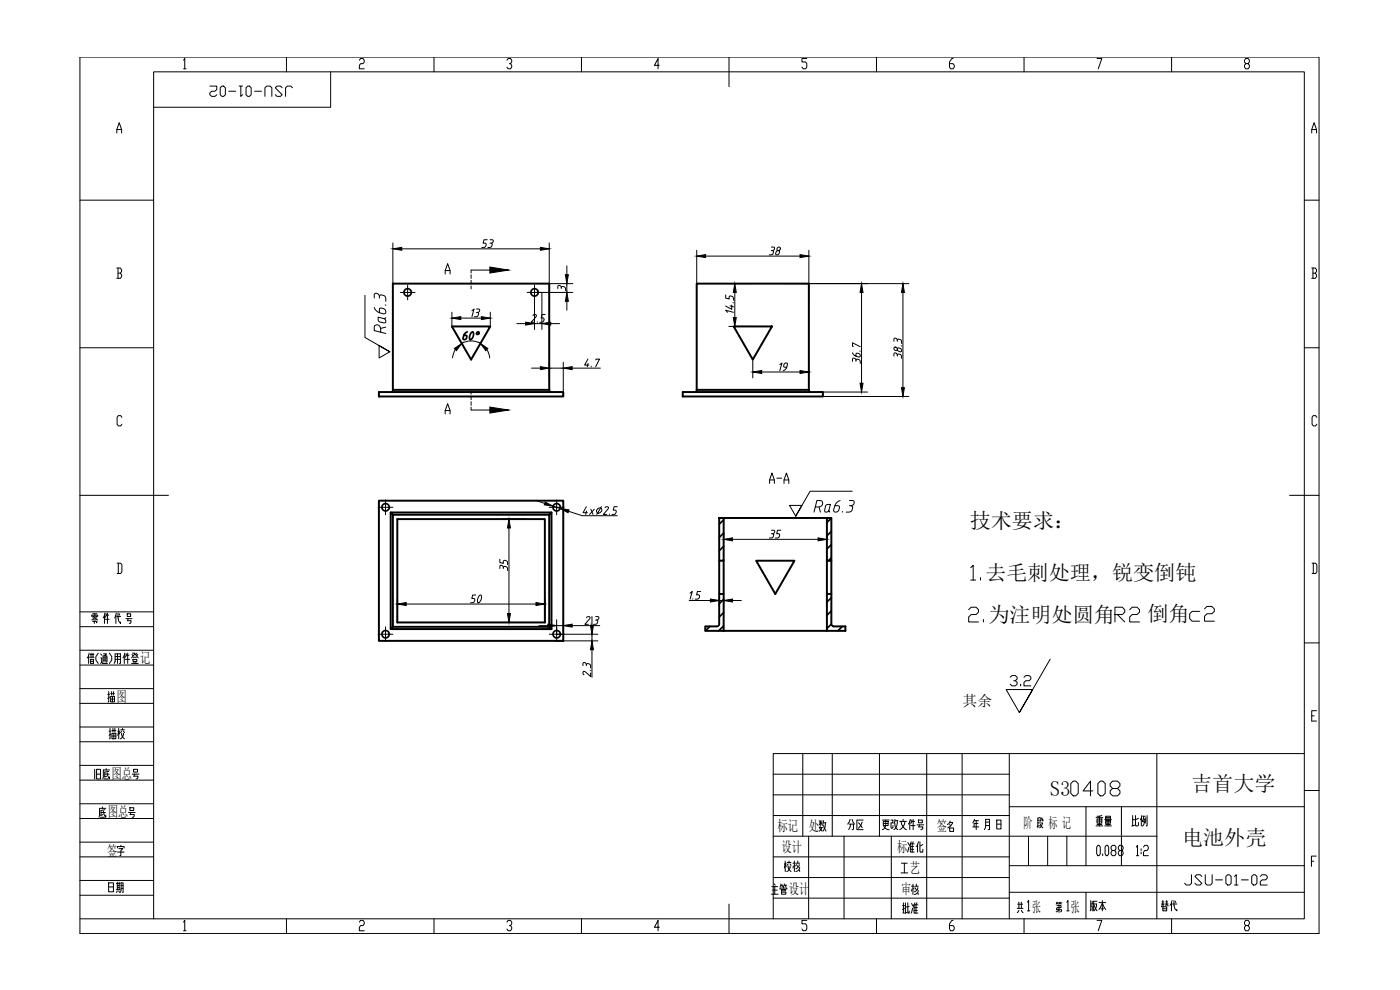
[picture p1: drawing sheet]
<svg xmlns="http://www.w3.org/2000/svg" width="420mm" height="297mm" viewBox="0 0 420 297" stroke-linecap="round" stroke-linejoin="round" font-family="sans-serif">
<!-- layer: 5 -->
<g fill="none" stroke="#000" stroke-width=".3">
<path d="M86 17.1v4.5M130.2 17.1v4.5M174.5 17.1v4.5M218.8 17.1v8.9M263 17.1v4.5M307.3 17.1v4.5M351.6 17.1v4.5M99.2 21.6v10.6h-53.1M24 60.1h22.1M391.4 60.1h4.5M24 104.3h22.1M391.4 104.3h4.5"/>
<path d="M24 148.6h26.6M387 148.6h8.9M391.4 192.9h4.5M391.4 226.1h-159.3v49.6M391.4 237.2h4.5M24 275.7h367.4v-254.1h-345.3v254.1M86 275.7v4.4M130.2 275.7v4.4M174.5 275.7v4.4M218.8 271.3v8.8M263 275.7v4.4M307.3 275.7v4.4"/>
<path d="M351.6 275.7v4.4"/>
</g>
<!-- layer: 9 -->
<path d="M24 17.1h371.9v263h-371.9z" fill="none" stroke="#000" stroke-width=".3"/>
<!-- layer: 10 -->
<g fill="none" stroke="#000" stroke-width=".3">
<path d="M55.1 18.1l.3-.5v3M107.9 18.1l.3-.5h.8l.3 .5v.5l-.3 .5h-.8l-.3 .5v1h1.4M152.1 18.1l.4-.5h.7l.4 .5v.5l-.4 .5h-.3M153.2 19.1l.4 .5v.5l-.4 .5h-.7l-.4-.5M197.9 19.6h-1.5l1.1-2v3M242.1 17.6h-1.4v1h1.1l.3 .5v1l-.3 .5h-.8l-.3-.5M286 17.6h-.3l-.7 1v1.5l.3 .5h.7l.4-.5v-.5l-.4-.5h-1M329.2 17.6h1.5l-1.1 3M373.9 19.1l-.4-.5v-.5l.4-.5h.7l.4 .5v.5l-.4 .5h-.7l-.4 .5v.5l.4 .5h.7l.4-.5v-.5l-.4-.5M35.1 39.9v-1l.7-2.1 .7 2.1v1M35.1 38.9h1.4M55.1 20.6h.7"/>
<path d="M393.7 39.9v-1l.7-2.1 .7 2.1v1M393.7 38.9h1.4M35.1 80.4h1l.4 .5v.6l-.4 .5M35.4 82h.7l.4 .5v.5l-.4 .5h-1M35.4 80.4v3.1M122.3 85.5v2.2h-2.2M124.6 87.7h-2.3v2.3M160.4 85.5v2.2h-2.2M162.6 87.7h-2.2v2.3M393.7 80.4h1l.4 .5v.6l-.4 .5M394 82h.7l.4 .5v.5l-.4 .5h-1M394 80.4v3.1"/>
<path d="M36.6 125.2l-.4-.5h-.7l-.4 .5v2.1l.4 .5h.7l.4-.5M395.2 125.2l-.3-.5h-.8l-.3 .5v2.1l.3 .5h.8l.3-.5M115.7 150v2.2h-2.2M117.9 152.2h-2.2v2.2M167.1 150v2.2h-2.3M169.3 152.2h-2.2v2.2M35.1 169h1.1l.4 .5v2.1l-.4 .5h-1.1M35.5 169v3.1M393.8 169h1.1l.3 .5v2.1l-.3 .5h-1.1M394.1 169v3.1M24 199.5h22.1M24 195.1h22.1"/>
<path d="M24 188h22.1M24 183.6h22.1M26.6 196.6v2.5M26.7 196l-.5 1.4M26.9 197.2h1.3M27 196.4h1.2M27.2 197.8h.9v1.3h-.9zM27.2 198.4h.9M27.3 196v1.2M27.5 186l.6-.2 .3-.6 .4 .6 .5 .2M27.5 185v-.4h1.8v.4M27.8 186.4h1.3l-.2 .4"/>
<path d="M27.8 185.4h.3M27.8 185h.4M27.8 184.2h1.3M27.9 196v1.2M28.2 186h.5M28.3 186.4v.7M28.4 184.2v1M28.7 185h.4M28.8 185.4h.3M29.5 196l-.7 1v1l.7 1.1M30.2 197.4h.3v1.3l-.3 .4M30.2 196.2l.3 .4"/>
<path d="M30.5 198.7l.3 .4h1.4M30.9 198.7v-1.9h1.2l-.2 1.9M30.9 197.4h1.2M30.9 198h1.2M31.1 196.2h.8l-.4 .6v1.9M31.4 184.6v2.5M31.4 196.6l.1 .2M31.5 183.9l-.5 1.5M31.6 185.8h1.2M31.9 184.6l-.3 .6M31.9 184.2v.4h.7M32.2 183.9v3.2"/>
<path d="M32.8 196l.7 1v1l-.7 1.1M34.3 199.1l.3-.7v-2.2h1.5v2.9h-.2M34.6 197.8h1.5M34.6 197h1.5M34.8 184.6v2.5M34.9 183.9l-.5 1.5M35 185h1.2M35.3 196.2v2.9M35.4 183.9l.3 2.5 .5 .7v-.5M35.8 184.2l.1 .4M37.3 196.6v2.5M37.5 196l-.6 1.4"/>
<path d="M37.6 197.8h1.3M37.8 185.6h1.8M37.9 196.6l-.3 .6M37.9 196.2v.4h.8M38.2 184.2h1v.8h-1zM38.2 186.2h1.1l-.2 .9h-.3M38.3 196v3.1M38.4 185.6l-.1 .6M39.5 199.1h2M39.6 196.4l.3 .4M39.8 196h.7v.2l-1 1.2M39.9 197.8h1.2v.6h-1.2z"/>
<path d="M40.1 197.2h.8M40.2 198.4v.7M40.5 196.2l1 1.2M40.8 198.4v.7M41.1 196l-.3 .4M41.3 196.4l-.2 .4M115.7 188.1v2.2h-2.2M117.9 190.3h-2.2v2.2M167.1 188.1v2.2h-2.3M169.3 190.3h-2.2v2.2M24 211h22.1M24 206.6h22.1"/>
<path d="M24 218.1h22.1M393.7 214.8h.7M395.1 213.2h-1.4v3.2h1.4M24 222.6h22.1M24 234.1h22.1M24 229.6h22.1M232.1 232.3h70.8M232.1 238.5h70.8M240.9 226.1v24.8M249.8 226.1v24.8M263.9 226.1v24.8M278.1 226.1v49.6"/>
<path d="M288.7 226.1v49.6M302.9 226.1v49.6M347.2 226.1v49.6M24 245.6h22.1M24 241.2h22.1M24 257.1h22.1M24 252.7h22.1M35.2 254.4v-.4h2.1v.4M35.2 255.7h2.1M35.7 254.6h1.1l-.5 .7v1.4h-.3M36.3 253.6v.4M232.1 257.1h70.8"/>
<path d="M232.1 244.7h70.8M232.1 250.9h115.1M242.7 250.9v24.8M245.9 246.9h.8M245.9 248.3h1M245.9 246.2l.1 .3M246.2 247.9l-.2 .6 .7 .9M246.3 246.2v1.5M246.6 247.3l-.3-.4-.4 .6M246.6 248.3l-.1 .6-.6 .5M246.7 246.2l-.1 .3M247.2 247.7l.7 1.7"/>
<path d="M247.2 246.9h.7M247.2 246.2l-.3 1.5M247.7 246.9l-.1 1.4-.6 1.1M253.3 250.9v24.8M267.5 250.9v24.8M285 246.8h.9v.2l-.6 .8-.9 .6M285 248.4h1.2v1.1h-1.2zM285 247.4l.3 .4M285.2 246.3l-.5 .9-.4 .2M292 248.1h1.8M292.3 246.2h1.3M292.5 245.8l-.5 1.1"/>
<path d="M293 246.2v2.7M293.5 247.1h-1.2v1M295.4 248.9l.4-1v-2.1h1.2v3.1h-.4M295.8 246.7h1.2M295.8 247.7h1.2M299.1 246h1.3v2.7h-1.3zM299.1 247.3h1.3M302.9 242h88.5M302.9 259.7h88.5M311.5 246.1h.5M311.5 246.9h.5M312 247.7l-.8 .2"/>
<path d="M312.1 245.3l-.6 .2v2.9M312.2 246.9h.7v.2l-.4 .8-.5 .5M312.2 247.3l.8 1.1M313 245.9v.4h-.3v-.8h-.3l-.3 1M325.9 242v17.7M329.5 253.6h.3l.4 .6v2l-.4 .5h-.3l-.4-.5v-2zM330.9 256.2v.5M332 253.6h.4l.3 .6v2l-.3 .5h-.4l-.4-.5v-2zM333.8 255.2l-.4-.5v-.5l.4-.6h.7l.4 .6v.5l-.4 .5h-.7l-.4 .5v.5l.4 .5h.7l.4-.5v-.5l-.4-.5M336 255.2l-.4-.5v-.5l.4-.6h.7l.4 .6v.5l-.4 .5h-.7l-.4 .5v.5l.4 .5h.7l.4-.5v-.5l-.4-.5M336.6 242v17.7M341 254.2l.4-.6v3.1"/>
<path d="M341 256.7h.7M342.5 254.7v.5M342.5 255.7v.5M343.2 254.2l.3-.6h.8l.3 .6v.5l-.3 .5h-.8l-.3 .5v1h1.4M393.6 258.4h.7M395 256.9h-1.4v3.1M24 264.2h22.1M24 268.6h22.1M55.1 276.7l.3-.6v3.2M55.1 279.3h.7M107.9 276.7l.3-.6h.8l.3 .6v.5l-.3 .5h-.8l-.3 .5v1.1h1.4M152.1 276.7l.4-.6h.7l.4 .6v.5l-.4 .5h-.3"/>
<path d="M153.2 277.7l.4 .5v.5l-.4 .6h-.7l-.4-.6M197.9 278.2h-1.5l1.1-2.1v3.2M231.5 268.3h2M231.6 266h1.8M231.8 267.1h1.4M232.1 263.3h70.8M232.1 269.5h70.8M232.4 265.2l.2 .4M232.5 266v2.3M234.1 266.9v-.4h2v.4M234.4 265.2l-.3 .8M234.4 265.6h.6"/>
<path d="M234.5 267.3h1.2v-.4h-1.2v1.4h1.3v-.6h-1.3M234.7 265.6l.1 .4M235.1 266.2v.3M235.4 265.2l-.3 .8M235.4 265.6h.7M235.7 265.6l.1 .4M242.1 276.1h-1.4v1.1h1.1l.3 .5v1l-.3 .6h-.8l-.3-.6M273.6 265.9h.7M273.7 266.7l-.1 .7M274 265.3v3.1M274.1 266.5l.2 .2M274.6 266.3l.4 .6"/>
<path d="M274.6 265.9h1M275 265.3v.6M275.4 266.3a1.21 1.21 0 0 1-1 1.3M275.6 267.2a1.14 1.14 0 0 1-1.2 1.2M286 276.1h-.3l-.7 1.1v1.5l.3 .6h.7l.4-.6v-.5l-.4-.5h-1M302.9 267.7h88.5M329.2 276.1h1.5l-1.1 3.2M373.9 277.7l-.4-.5v-.5l.4-.6h.7l.4 .6v.5l-.4 .5h-.7l-.4 .5v.5l.4 .6h.7l.4-.6v-.5l-.4-.5"/>
</g>
<!-- layer: SLD-0 -->
<path d="M308.7 250.9v8.8M314.4 250.9v8.8M320.2 250.9v8.8" fill="none" stroke="#000" stroke-width=".3"/>
<!-- layer: 0 -->
<g fill="none" stroke="#000" stroke-width=".59">
<path d="M117.9 85.1h46.9v31.9h-46.9zM135.6 97.9h11.5l-5.7 10zM209.1 85.1h33.6v31.9h-33.6zM220.2 97.9h11.5l-5.8 10zM113.7 117.6h55.3v1.4h-55.3zM204.9 117.6h42.1v1.4h-42.1zM113.7 150.2h55.3v42.1h-55.3zM117.2 153.8v35M117.9 154.4h46.9v33.7h-46.9zM119.2 155.8h44.3v31h-44.3zM164.8 154.4l.7-.6v35M165.5 153.8h-48.3l.7 .6"/>
<path d="M215.8 155.4h1.4v12.8h-1.4zM217.2 155.4h31M248.2 155.4h1.3v12.8h-1.3zM215.8 168.2v10M217.2 168.2v10M226.9 168.2h11.5l-5.7 10zM248.2 168.2v10h1.3v-10M248.2 178.2v11.1M249.5 178.2v9.1M117.9 188.1l-.7 .7h48.3l-.7-.7M215.2 187.9h-3.5v1.4h5.5M215.8 187.3v-9.1h1.4v11.1"/>
<path d="M250.2 187.9h3.5v1.4h-36.5"/>
</g>
<g fill="none" stroke="#000" stroke-width=".51">
<path d="M117.9 117l-.2 .4-.4 .2M164.9 117l.1 .4 .5 .2M209.1 117l-.2 .4-.5 .2M242.7 117l.2 .4 .5 .2M215.9 187.3l-.2 .5-.5 .1M249.5 187.3l.2 .5 .5 .1"/>
<circle cx="122.3" cy="87.7" r="1.11"/>
<circle cx="160.4" cy="87.7" r="1.11"/>
<circle cx="115.7" cy="152.2" r="1.11"/>
<circle cx="167.1" cy="152.2" r="1.11"/>
<circle cx="115.7" cy="190.3" r="1.11"/>
<circle cx="167.1" cy="190.3" r="1.11"/>
</g>
<g fill="none" stroke="#000" stroke-width=".3">
<path d="M133.6 82.2v-1l.8-2.1 .7 2.1v1M133.6 81.2h1.5M141.4 82.4v1.2M141.4 84.1v1.1M141.4 85.8v.9M152.6 81h-11.2v.9M141.4 117.4v.8M141.4 118.8v1.1M133.6 124.2v-1l.8-2.1 .7 2.1v1M133.6 123.2h1.5M141.4 120.5v1.1M141.4 122.2v.8h11.2"/>
<path d="M291.3 170.3l.8-.7v4.4M291.3 174h1.5M294.3 173.3v.7M290.7 182.9l.8-.7h1.4l.8 .7v.8l-.8 .7h-1.4l-.8 .7v1.5h3M295.1 185.9v.7M334.6 184.4h2.2l.8-.7v-.8l-.8-.7h-2.2v4.4M335.4 184.4l2.2 2.2M339 182.9l.8-.7h1.5l.7 .7v.8l-.7 .7h-1.5l-.8 .7v1.5h3"/>
</g>
<path d="M147 80.1l5.6 .9-5.6 .9zM147 122.1l5.6 .9-5.6 .9z" fill="#000" stroke="#000" stroke-width=".3"/>
<!-- layer: 10 -->
<g fill="none" stroke="#000" stroke-width=".51">
<path d="M217.2 156l-1.4 1.3M217.2 159.9l-1.4 1.4M249.5 159.4l-1.3 1.4M217.2 179.8l-1.4 1.4M217.2 163.9l-1.4 1.4M217.2 167.9l-.4 .3M249.5 163.4l-1.3 1.3M249.5 167.4l-.9 .8M249.5 179.3l-1.3 1.3M213 187.9l-1.3 1.4M217.2 183.8l-1.4 1.3M217.2 187.8l-1.5 1.5"/>
<path d="M249.5 183.3l-1.3 1.3M249.5 187.3l-1.3 1.3M252.8 187.9l-1.3 1.4"/>
</g>
<g fill="none" stroke="#000" stroke-width=".3">
<path d="M117.9 72.9v12.2M120.6 74.7h41.6M146.2 71.9h-.9l-.3 1.1h.7l.2 .5-.4 .7-.9 .1M147.1 73l.5 .1v.8a.94 .94 0 0 1-1.2 .4M147.1 71.9h.7a.56 .56 0 0 1 .2 .7 .56 .56 0 0 1-.6 .4M164.8 72.9v12.2M170.1 79.8v2.6M209.1 75.1v10M211.8 76.8h28.3M231.5 75.2l.6 .1-.1 .8a.95 .95 0 0 1-1.1 .4M231.5 74.1h.7a.57 .57 0 0 1 .2 .7 .57 .57 0 0 1-.6 .4M233.4 74.3l-.2 .6 .6 .3a.73 .73 0 0 1-.1 1 .73 .73 0 0 1-.9 .1 1.01 1.01 0 0 1 1.1-1.3l.3-.7-.4-.2z"/>
<path d="M242.7 75.1v15.3M109.5 88.6v12.6l7.5 4.3-3.2-1.8v3.7l3.2-1.9M135.6 93.7v4.2M138.3 95.4h6.2M141.6 93.2l.7-.5-.7 2.3M143 93.8l.6 .2-.1 .7-.3 .3h-.8M143 92.7h.7a.57 .57 0 0 1 .2 .7 .57 .57 0 0 1-.6 .4M147.1 93.7v4.2M155.1 97.1h2.7M159.9 94.7l.6-.3 .5 .2-.2 .6-1.4 1.5h1.1M160.4 97.1h2.2M161.3 96.6l-.1 .1"/>
<path d="M162.6 87.7v11.2M162.9 85.1h9M163.6 94.4h-.9l-.3 1h.6l.3 .5-.5 .7-.8 .1M165.3 97.1h2.6M168.5 86.6l.1-.6 .7 .1 .4 .3v.8M168.5 86.3a.57 .57 0 0 0-.4-.6 .57 .57 0 0 0-.7 .2v.7M170.1 85.1v2.6M170.1 90.4v2.7M171.9 87.7h-11.5v11.2M217.8 88.5v1l1 .2v-.6l.6-.3 .7 .5v.8M218.3 93.7l-.5-.6 2.3 .6M218.7 85.1h7.2"/>
<path d="M218.7 97.9h7.2M219.1 91.8l1 .2M219.6 91.5v1.3l-1.8-1M220 90.8l.1 .1M220.5 87.7v7.6M235.4 85.1h37.4M258.6 87.7v27.3M271 87.7v28.6M136.7 104.9l-.5 .9-.4 1.6M138.6 103a5.6 5.6 0 0 1 5.6 0M146.1 104.9l.5 .9 .4 1.6M159.5 110.5h2.7"/>
<path d="M164.8 108.7v4.5M164.8 110.5h4.2M169 108.7v10.3M171.7 110.5h8.5M176.4 107.7l-.9 1.8h1.2M176.5 109l-.3 1.1M177.5 109.9l-.1 .2M178.8 108l.1-.3h1l-1.1 2.4M225.9 107.9v5.5M228.6 111.6h11.5M234 109.4l.7-.5-.7 2.3M236.1 110.2l-.9-.2 .1-.8a.61 .61 0 0 1 1.1 0v.1a1.99 1.99 0 0 1-1.3 1.9"/>
<path d="M238.4 119h34.4M242.7 107.9v5.5M245.3 117.6h15M255.8 105.8l.2 .4a2.28 2.28 0 0 0 2 .9l.2-.2a.76 .76 0 0 0-.4-.8 .76 .76 0 0 0-.9 .1v.6M256.1 104l-.3-.1v-1l2.4 1.1M256.9 108.4l.1-.6h.3a.92 .92 0 0 1 .9 1.3M256.9 108.1a.57 .57 0 0 0-.4-.6 .57 .57 0 0 0-.7 .2v.7M258 105.3l.2 .1M268.3 104.3a.6 .6 0 0 0 .4 .9 .6 .6 0 0 0 .7-.7 .75 .75 0 0 1 .9 .1 .75 .75 0 0 1 .2 .9 1.03 1.03 0 0 1-1.3-1.1l-.4-.3zM269.3 106.9l.1-.6h.8a.94 .94 0 0 1 .4 1.2M269.3 106.5a.55 .55 0 0 0-.4-.6 .55 .55 0 0 0-.6 .3v.7M269.3 102.4l.1-.6 .8 .1 .3 .3 .1 .8"/>
<path d="M269.3 102.1a.56 .56 0 0 0-.4-.6 .56 .56 0 0 0-.6 .2v.7M270.5 103.8h.1M151 155.8h6.9M152.7 158.4v25.7M161 150.2l2.5 .9M166 151.9l2.1 .7M170.6 153.4l4.1 1.3h10.6M176 152l-1 1.8h1.3M176 153.3l-.2 1.1M177.3 152.8l.7 1.6M178.4 152.8l-1.5 1.6M179.3 152.8l.3-.3a.68 .68 0 0 1 1 .3 .68 .68 0 0 1-.4 .9 .67 .67 0 0 1-1 .1 .67 .67 0 0 1 .1-1z"/>
<path d="M180.5 152l-1.4 2.4M181.6 152.3l.5-.3 .5 .3-.2 .5-1.3 1.6h1M183 154.2l-.1 .2M185.3 152h-1l-.3 1.1h.7l.2 .5-.4 .7-.9 .1M231.5 159.1h.7a.57 .57 0 0 1 .3 .7 .57 .57 0 0 1-.6 .3M234.3 159.1h-1l-.2 1h.6l.3 .6-.5 .7h-.8M255.8 147.4h-12.7l-4.3 7.5 1.9-3.3h-3.8l1.9 3.3M119.2 179.5v7.3M142.8 178.5h-.9l-.3 1.1h.6l.3 .5-.4 .7-.9 .1M143.9 178.7l.4-.2a1.56 1.56 0 0 1-.9 2.3 2.22 2.22 0 0 1 .5-2.1zM150 167.8v1l1.1 .2v-.6l.5-.3 .7 .5v.8M151.1 170.6l.1-.6 .8 .1 .3 .3v.8"/>
<path d="M151.1 170.3a.57 .57 0 0 0-.4-.6 .57 .57 0 0 0-.7 .2v.7M163.5 179.5v7.3M207.1 178l.7-.5-.7 2.3M207.9 179.6v.2M210.3 177.5h-1l-.3 1h.7l.3 .5-.5 .7-.8 .1M215.8 179.4v2.6M217.2 160v1.8M217.2 179.4v2.6M219.8 161.8h25.7M231.5 160.1l.6 .2v.7a.94 .94 0 0 1-1.2 .4M248.2 160v1.8M121.9 181.2h39"/>
<path d="M151 186.8h3M161.7 187.7h2.7M166.4 192.3h13M167.1 186v4.3h12.3M167.1 187.7h1.9M169 186v3.7M171.7 187.7h8.3M176 199.7l.1-.5h.8a.94 .94 0 0 1 .4 1.2M176 199.4a.55 .55 0 0 0-.4-.6 .55 .55 0 0 0-.7 .2v.7M176.1 185.3l.5-.3 .5 .3-1.6 2h1.1M177.4 187.2l-.1 .1M177.7 185v2.6"/>
<path d="M177.7 190.3v2M177.7 195v8.2M178.8 186l.5 .2 .1 .3a.92 .92 0 0 1-1.3 .8M178.8 185h.7a.57 .57 0 0 1 .2 .7 .57 .57 0 0 1-.6 .3M206.8 180.2h6.4M215.8 180.2h1.4M219.8 180.2h2.7M315.2 197.8l-9.3 16 4-6.9h-8l4 6.9M177.1 201.1l.2 .1M177.3 201.9v1.1l-1.6-1.4-.5-.2-.3 .5 .4 .5"/>
</g>
<g fill="#000" stroke="#000" stroke-width=".3">
<path d="M117.9 74.7l2.7-.5v.9zM162.2 74.2l2.6 .5-2.6 .4zM209.1 76.8l2.7-.4v.9zM240.1 76.4l2.6 .4-2.6 .5zM135.6 95.4l2.7-.4v.9zM144.5 95l2.6 .4-2.6 .5zM157.8 96.7l2.6 .4-2.6 .4zM162.6 97.1l2.7-.4v.8zM170.1 87.7l.5 2.7h-.9zM169.7 82.4h.9l-.5 2.7zM220.1 95.3h.9l-.5 2.6zM220.5 85.1l.5 2.6h-.9z"/>
<path d="M258.6 85.1l.4 2.6h-.9zM271 85.1l.4 2.6h-.9zM136.4 104.6l2.2-1.6-1.6 2.2zM144.2 103l2.2 1.6-.6 .6zM162.2 110l2.6 .5-2.6 .4zM169 110.5l2.7-.5v.9zM225.9 111.6l2.7-.4v.9zM240.1 111.2l2.6 .4-2.6 .5zM258.1 115h.9l-.4 2.6zM270.5 116.3h.9l-.4 2.7zM152.7 155.8l.5 2.6h-.9zM163.6 150.6l2.4 1.3-2.6-.4z"/>
<path d="M168.1 152.6l2.7 .4-.3 .8zM213.2 179.7l2.6 .5-2.6 .4zM217.2 161.8l2.6-.4v.9zM217.2 180.2l2.6-.5v.9zM245.5 161.4l2.7 .4-2.7 .5zM119.2 181.2l2.7-.4v.9zM152.3 184.1h.9l-.5 2.7zM160.9 180.8l2.6 .4-2.6 .5zM164.4 187.3l2.7 .4-2.7 .5zM169 187.7l2.7-.4v.9zM177.2 187.6h.9l-.4 2.7zM177.7 192.3l.4 2.7h-.9z"/>
</g>
<path d="M140.3 99.6l-.4 .1a2.15 2.15 0 0 0-.9 2.1h.7l.4-.7-.1-.4-.7-.1M141.5 99.8l.3-.2a1.42 1.42 0 0 1-.8 2.2 2.17 2.17 0 0 1 .5-2zM143.1 99.8l.1-.1a.36 .36 0 0 1 .6 .1 .36 .36 0 0 1-.3 .5l-.5-.1z" fill="none" stroke="#000" stroke-width=".51"/>
<text font-size="8.4" x="356" y="187.7">c2</text>
<text font-size="7.9" x="320" y="239.9">0408</text>
<g font-size="7.1">
<text x="116.8" y="101.2" transform="rotate(-90 116.8 101.2)">Ra6.3</text>
<text x="243.1" y="154.9">Ra6.3</text>
</g>
<g font-size="6.6">
<text x="229.7" y="146.4">A-A</text>
<text x="302" y="207.1">3.2</text>
<text x="31.4" y="223">描校</text>
<text x="27.2" y="234.9">旧底图总号号</text>
<text x="28.6" y="246.6">底图总号号</text>
<text x="253.3" y="250.1">分区</text>
<text x="263.5" y="250.1">更改文件号</text>
<text x="327.7" y="249.1">重量</text>
<text x="338.3" y="249.1">比例</text>
<text x="270.9" y="256.8">准化</text>
<text x="234.2" y="262.8">校核</text>
<text x="31.4" y="269.2">日期</text>
<text x="354.2" y="266.7">JSU-01-02</text>
<text x="269.5" y="275.2">批准</text>
<text x="326" y="274.5">版本</text>
<text x="347.5" y="274.5">替代</text>
</g>
<g font-size="6.3">
<text x="291" y="158.5">技术要求：</text>
<text x="295.7" y="174">去毛刺处理，锐变倒钝</text>
<text x="296.6" y="186.6">为注明处圆角</text>
<text x="344.4" y="186.4">倒角</text>
<text x="315" y="238.8">S3</text>
<text x="357.5" y="237.4">吉首大学</text>
<text x="354.8" y="253.6">电池外壳</text>
</g>
<text font-size="6.2" x="61.7" y="30">JSU-01-02</text>
<g font-size="5.3">
<text x="35.3" y="211.7" transform="rotate(-90 35.3 211.7)">描图</text>
<text x="273.4" y="263.2" transform="rotate(-90 273.4 263.2)">工艺</text>
</g>
<g font-size="4.9">
<text x="308" y="275.2" transform="rotate(-90 308 275.2)">共 张</text>
<text x="319.6" y="275.2" transform="rotate(-90 319.6 275.2)">第 张</text>
</g>
<g font-size="4.4">
<text x="42.1" y="199.1">记</text>
<text x="34.9" y="210.6">图</text>
<text x="288.9" y="211.7">其余</text>
<text x="33.5" y="233.7">图总</text>
<text x="32.3" y="245.2">图总</text>
<text x="233.3" y="249.5">标记</text>
<text x="242.8" y="249.4">处</text>
<text x="281.2" y="249.5">签</text>
<text x="307.1" y="248.4">阶</text>
<text x="314.6" y="248.4">标 记</text>
<text x="32.1" y="256.7">签</text>
<text x="234.6" y="255.6">设计</text>
<text x="269.2" y="255.7">标</text>
<text x="273" y="261.9">艺</text>
<text x="236.7" y="268.3">设计</text>
<text x="270.5" y="268.4">审</text>
<text x="309.8" y="273.8">张</text>
<text x="321.4" y="273.8">张</text>
</g>
</svg>
